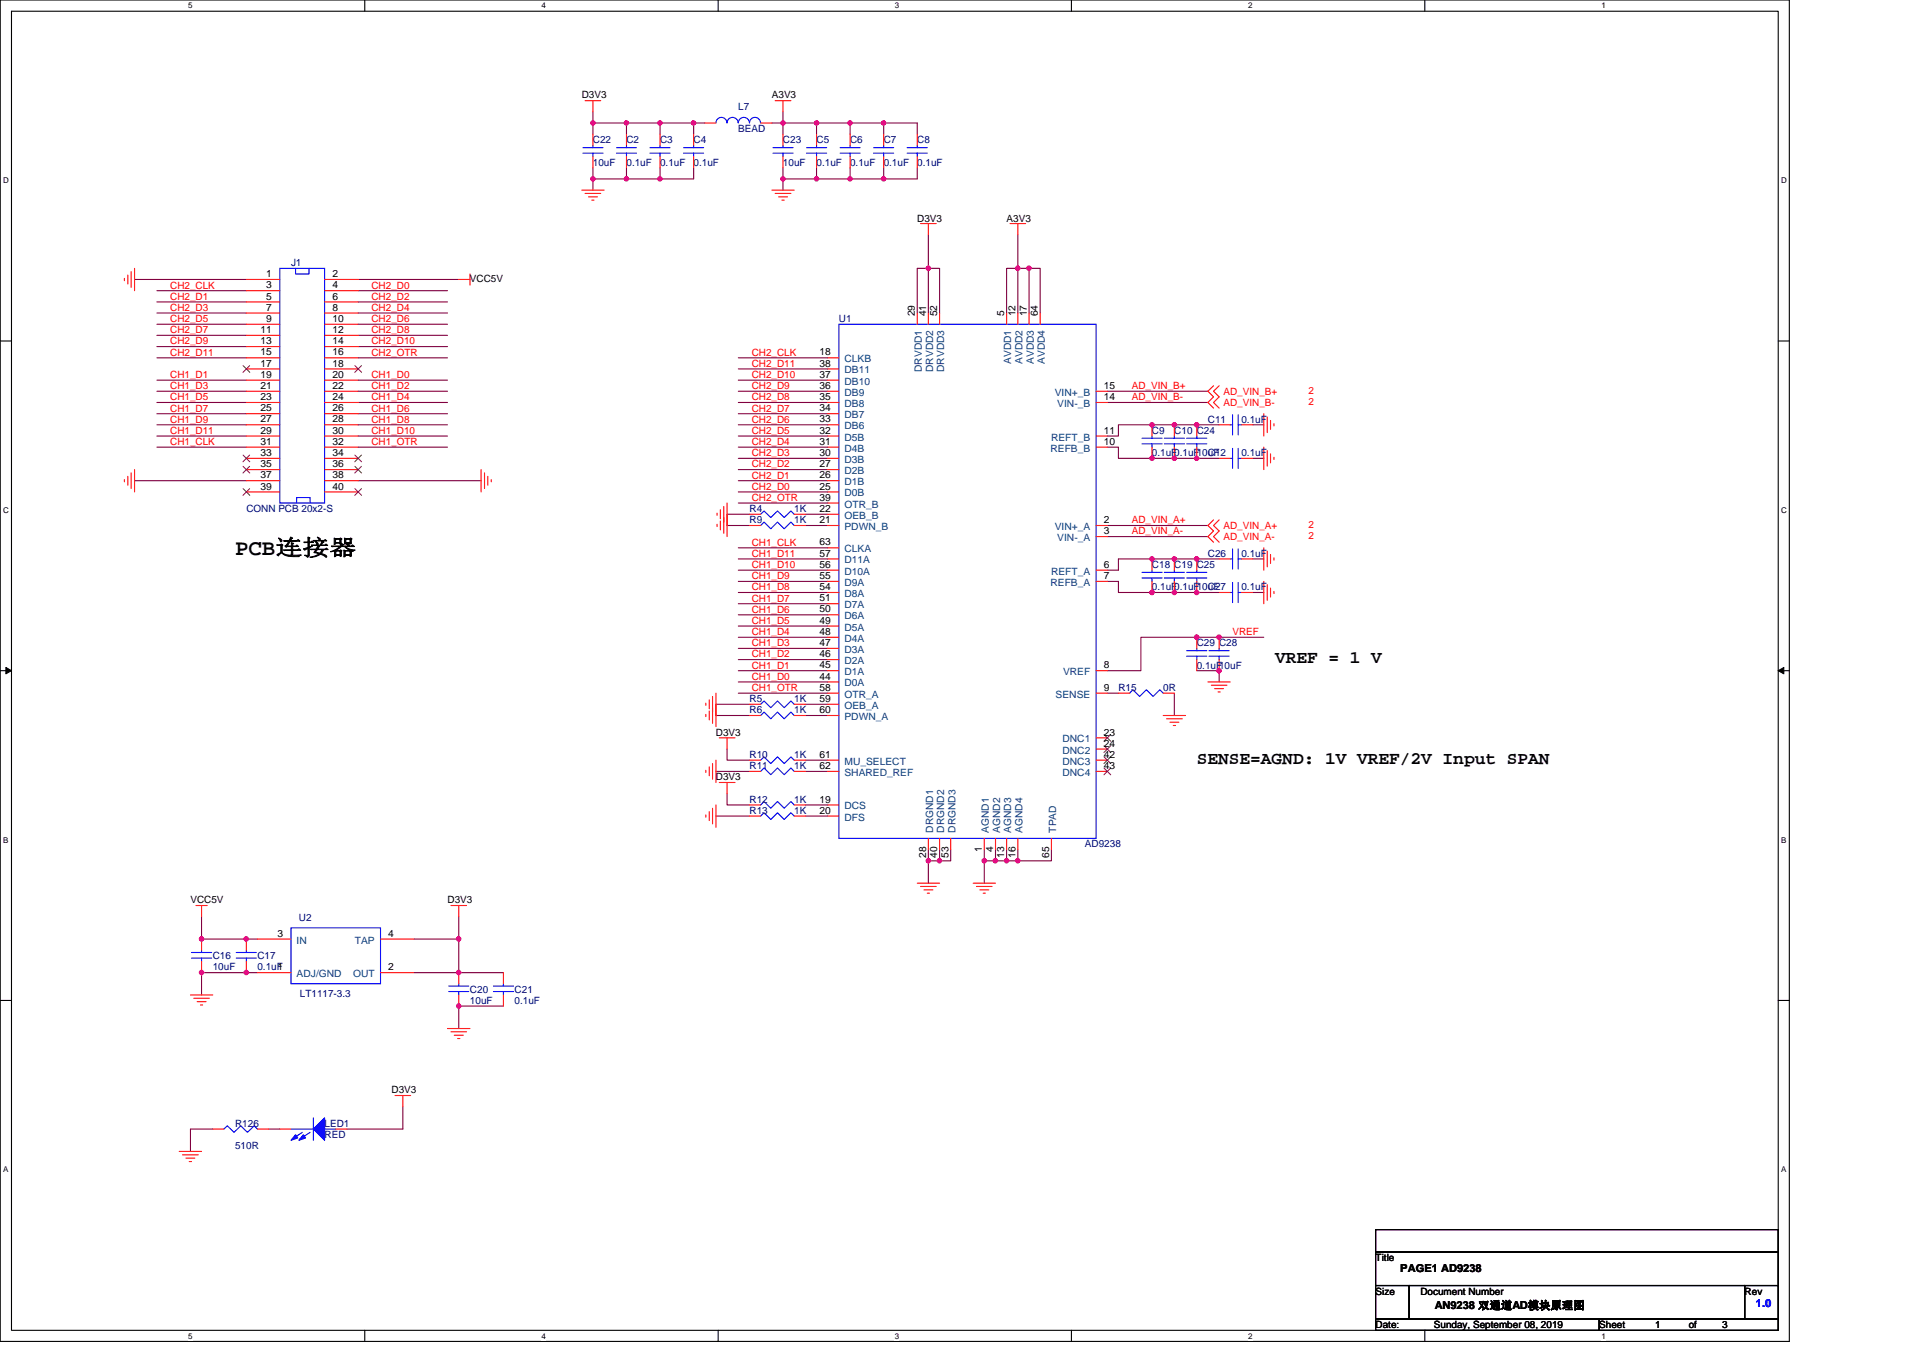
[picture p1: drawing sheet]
<svg xmlns="http://www.w3.org/2000/svg" width="297mm" height="210mm" viewBox="0 0 297 210" stroke-linecap="round" stroke-linejoin="round" font-family="sans-serif">
<path d="M0 0h276.4v207.3h-276.4zM1.8 1.7h272.9v203.8h-272.9z" fill="none" stroke="#000" stroke-width=".17"/>
<g fill="#fff">
<path d="M29.1 .2h.6v1.4h-.6z"/>
<path d="M29.1 205.7h.6v1.4h-.6z"/>
</g>
<path d="M56.3 0v1.7M56.3 205.5v1.8" fill="none" stroke="#000" stroke-width=".17"/>
<g fill="#fff">
<path d="M83.6 .2h.7v1.4h-.7z"/>
<path d="M83.6 205.7h.7v1.4h-.7z"/>
</g>
<path d="M110.9 0v1.7M110.9 205.5v1.8" fill="none" stroke="#000" stroke-width=".17"/>
<g fill="#fff">
<path d="M138.2 .2h.7v1.4h-.7z"/>
<path d="M138.2 205.7h.7v1.4h-.7z"/>
</g>
<path d="M165.5 0v1.7M165.5 205.5v1.8" fill="none" stroke="#000" stroke-width=".17"/>
<g fill="#fff">
<path d="M192.8 .2h.6v1.4h-.6z"/>
<path d="M192.8 205.7h.6v1.4h-.6z"/>
</g>
<path d="M220.1 0v1.7M220.1 205.5v1.8" fill="none" stroke="#000" stroke-width=".17"/>
<g fill="#fff">
<path d="M247.4 .2h.6v1.4h-.6z"/>
<path d="M247.4 205.7h.6v1.4h-.6z"/>
<path d="M.5 27.2h.8v1.4h-.8z"/>
<path d="M275.1 27.2h.9v1.4h-.9z"/>
<path d="M.5 78.1h.8v1.4h-.8z"/>
<path d="M275.1 78.1h.9v1.4h-.9z"/>
</g>
<path d="M0 52.7h1.8M274.7 52.7h1.7" fill="none" stroke="#000" stroke-width=".17"/>
<g fill="#fff">
<path d="M.5 129.1h.8v1.4h-.8z"/>
<path d="M275.1 129.1h.8v1.4h-.8z"/>
</g>
<path d="M0 103.6h1.8M274.7 103.6h1.7" fill="none" stroke="#000" stroke-width=".17"/>
<path d="M.9 103.1l.9 .5-.9 .5zM274.7 103.6l.8-.5v1z" fill="#000" stroke="#000" stroke-width=".15"/>
<g fill="#fff">
<path d="M.5 180h.8v1.4h-.8z"/>
<path d="M275.1 180h.8v1.4h-.8z"/>
</g>
<path d="M0 154.6h1.8M274.7 154.6h1.7M212.5 190h62.2v3.5h-62.2zM212.5 193.5h62.2v5.1h-62.2zM212.5 198.6h5.2v5.2h-5.2zM217.7 198.6h51.8v5.2h-51.8zM269.5 198.6h5.2v5.2h-5.2zM212.5 203.8h34.5v1.7h-34.5zM247 203.8h27.7v1.7h-27.7z" fill="none" stroke="#000" stroke-width=".17"/>
<g fill="none" stroke="#800040" stroke-width=".17">
<path d="M91.6 19v1.7M91.6 17.3v1.7M91.6 19h5.2M96.8 19h5.2M96.8 19v1.7M102 19h5.1M102 19v1.7M107.1 19v1.7M107.1 19h1.8M119.2 19h1.7M120.9 17.3v1.7M120.9 19h5.2"/>
<path d="M120.9 19v1.7M126.1 19v1.7M126.1 19h5.2v1.7M131.3 19h5.2M136.5 19h5.2v1.7M136.5 19v1.7M91.6 27.6v1.8M91.6 25.9v1.7M91.6 27.6h5.2M96.8 27.6h5.2M96.8 25.9v1.7M102 25.9v1.7"/>
<path d="M107.1 25.9v1.7h-5.1M120.9 25.9v1.7M120.9 27.6h5.2M120.9 27.6v1.8M126.1 25.9v1.7M126.1 27.6h5.2M131.3 27.6h5.2M131.3 25.9v1.7M136.5 25.9v1.7M141.7 25.9v1.7h-5.2M143.4 36.3v5.2h1.7v6.9M157.2 36.3v5.2"/>
<path d="M20.8 43.2h17.3M24.2 58.7h13.9M24.2 44.9h13.9M24.2 48.4h13.9M24.2 46.7h13.9M24.2 50.1h13.9M24.2 51.8h13.9M24.2 53.6h13.9M24.2 55.3h13.9M55.3 43.2h15.6M55.3 58.7h13.8M55.3 44.9h13.8"/>
<path d="M55.3 48.4h13.8M55.3 46.7h13.8M55.3 50.1h13.8M55.3 51.8h13.8M55.3 53.6h13.8M55.3 55.3h13.8M114 57h13.9M114 58.7h13.9M114 55.3h13.9M141.7 48.4v-6.9h1.7v6.9M157.2 41.5v6.9M157.2 41.5h-1.7v6.9"/>
<path d="M157.2 41.5h1.8v6.9M159 41.5h1.7v6.9M20.8 74.3h17.3M24.2 60.5h13.9M24.2 62.2h13.9M24.2 63.9h13.9M24.2 65.6h13.9M24.2 67.4h13.9M24.2 69.1h13.9M55.3 74.3h19M55.3 62.2h13.8M55.3 63.9h13.8"/>
<path d="M55.3 60.5h13.8M55.3 65.6h13.8M55.3 67.4h13.8M55.3 69.1h13.8M112.3 79.5h3.5M114 60.5h13.9M114 62.2h13.9M114 63.9h13.9M114 65.6h13.9M114 67.4h13.9M114 69.1h13.9M114 70.8h13.9"/>
<path d="M114 72.6h13.9M114 74.3h13.9M114 76h13.9M114 77.7h13.9M124.4 79.5h3.5M171 69.1h1.8v1.7h15.5M171 60.5h15.6M171 62.2h15.6M188.3 65.6h-15.5v1.8h-1.8M193.5 65.6h1.7M193.5 70.8h1.7M112.3 81.2h3.5"/>
<path d="M114 86.4h13.9M114 88.1h13.9M114 89.8h13.9M114 91.5h13.9M114 93.3h13.9M114 95h13.9M114 96.7h13.9M114 98.5h13.9M114 84.6h13.9M124.4 81.2h3.5M171 81.2h15.6M171 82.9h15.6"/>
<path d="M171 89.8h1.8v1.7h15.5M188.3 86.4h-15.5v1.7h-1.8M193.5 86.4h1.7M193.5 91.5h1.7M195.2 98.5h-19v5.1h-5.2M110.6 108.8h5.2M110.6 110.6h5.2M110.6 119.2h5.2M112.3 115.7v1.8h3.5M114 100.2h13.9M114 101.9h13.9M114 103.6h13.9"/>
<path d="M114 105.4h13.9M114 107.1h13.9M124.4 108.8h3.5M124.4 110.6h3.5M124.4 117.5h3.5M124.4 119.2h3.5M171 107.1h1.8M181.4 107.1v3.5M184.9 103.6h3.4v1.8M110.6 126.1h5.2M112.3 122.6v1.8h3.5M124.4 124.4h3.5"/>
<path d="M124.4 126.1h3.5M143.4 131.3v1.7M145.1 131.3v1.7M145.1 133h-1.7v3.5M146.9 131.3v1.7h-1.8M152 131.3v1.7M152 133v3.5M153.8 131.3v1.7h-1.8M155.5 131.3v1.7h-1.7M157.2 131.3v1.7h-1.7M162.4 131.3v1.7h-5.2M31.1 141.6v3.5h8.7"/>
<path d="M39.8 150.3h-8.7v3.4M64 150.3h6.9M64 145.1h6.9M70.9 150.3h6.9M70.9 145.1v5.2M70.9 141.6v3.5M77.8 155.4h-6.9v3.5M32.9 174.5h-3.5v3.4M41.5 174.5h1.7M62.2 171v3.5h-8.6"/>
</g>
<g fill="#f0f" stroke="#f0f" stroke-width=".17">
<circle cx="143.4" cy="41.4" r=".34"/>
<circle cx="120.9" cy="19" r=".33"/>
<circle cx="101.9" cy="27.6" r=".33"/>
<circle cx="107.1" cy="19" r=".33"/>
<circle cx="101.9" cy="19" r=".33"/>
<circle cx="96.8" cy="19" r=".33"/>
<circle cx="91.6" cy="27.6" r=".33"/>
<circle cx="96.8" cy="27.6" r=".33"/>
<circle cx="126.1" cy="27.6" r=".33"/>
<circle cx="131.3" cy="19" r=".33"/>
<circle cx="157.2" cy="41.4" r=".34"/>
<circle cx="158.9" cy="41.4" r=".34"/>
<circle cx="70.8" cy="150.3" r=".34"/>
<circle cx="70.8" cy="155.4" r=".34"/>
<circle cx="70.8" cy="145.1" r=".34"/>
<circle cx="38" cy="150.3" r=".34"/>
<circle cx="38" cy="145.1" r=".34"/>
<circle cx="31.1" cy="145.1" r=".34"/>
<circle cx="31.1" cy="150.3" r=".34"/>
<circle cx="136.5" cy="19" r=".33"/>
<circle cx="145.1" cy="133" r=".34"/>
<circle cx="143.4" cy="133" r=".34"/>
<circle cx="153.8" cy="133" r=".34"/>
<circle cx="152" cy="133" r=".34"/>
<circle cx="155.5" cy="133" r=".34"/>
<circle cx="157.2" cy="133" r=".34"/>
<circle cx="91.6" cy="19" r=".33"/>
<circle cx="126.1" cy="19" r=".33"/>
<circle cx="136.5" cy="27.6" r=".33"/>
<circle cx="131.3" cy="27.6" r=".33"/>
<circle cx="120.9" cy="27.6" r=".33"/>
<circle cx="177.9" cy="65.6" r=".34"/>
<circle cx="181.4" cy="65.6" r=".34"/>
<circle cx="177.9" cy="70.8" r=".33"/>
<circle cx="181.4" cy="70.8" r=".33"/>
<circle cx="184.8" cy="70.8" r=".33"/>
<circle cx="184.8" cy="65.6" r=".34"/>
<circle cx="184.8" cy="86.4" r=".34"/>
<circle cx="184.8" cy="91.5" r=".34"/>
<circle cx="177.9" cy="91.5" r=".34"/>
<circle cx="181.4" cy="91.5" r=".34"/>
<circle cx="177.9" cy="86.4" r=".34"/>
<circle cx="181.4" cy="86.4" r=".34"/>
<circle cx="184.8" cy="98.4" r=".34"/>
<circle cx="188.3" cy="98.4" r=".34"/>
<circle cx="188.3" cy="103.6" r=".34"/>
</g>
<g fill="none" stroke="#f00" stroke-width=".17">
<path d="M90.4 15.6h2.4M91.6 15.6v1.7M108.9 19h1.7M117.5 19h1.7M119.7 15.6h2.5M120.9 15.6v1.7M89.9 29.4h3.4M90.4 29.9h2.4M90.9 30.4h1.4M91.4 30.9h.4M91.6 20.7v1.8M91.6 24.2v1.7"/>
<path d="M96.8 20.7v1.8M96.8 24.2v1.7M102 20.7v1.8M102 24.2v1.7M107.1 20.7v1.8M107.1 24.2v1.7M119.2 29.4h3.5M119.7 29.9h2.5M120.3 30.4h1.3M120.8 30.9h.3M120.9 20.7v1.8M120.9 24.2v1.7"/>
<path d="M126.1 20.7v1.8M126.1 24.2v1.7M131.3 20.7v1.8M131.3 24.2v1.7M136.5 20.7v1.8M136.5 24.2v1.7M141.7 20.7v1.8M141.7 24.2v1.7M142.2 34.5h2.4M143.4 34.5v1.8M156 34.5h2.4M157.2 34.5v1.8"/>
<path d="M19.2 43v.4M19.7 42.5v1.4M20.3 42v2.4M20.8 41.5v3.4M38.1 43.2h5.1M38.1 44.9h5.1M38.1 46.7h5.1M38.1 48.4h5.1M38.1 50.1h5.1M38.1 51.8h5.1M38.1 53.6h5.1M38.1 55.3h5.1"/>
<path d="M38.1 57h5.1M38.1 58.7h5.1M50.1 43.2h5.2M50.1 44.9h5.2M50.1 46.7h5.2M50.1 48.4h5.2M50.1 50.1h5.2M50.1 51.8h5.2M50.1 53.6h5.2M50.1 55.3h5.2M50.1 57h5.2M50.1 58.7h5.2"/>
<path d="M70.9 43.2h1.7M72.6 42.3v1.7M127.9 58.7h1.7M127.9 57h1.7M127.9 55.3h1.7M141.7 48.4v1.7M143.4 48.4v1.7M145.1 48.4v1.7M155.5 48.4v1.7M157.2 48.4v1.7M159 48.4v1.7M160.7 48.4v1.7"/>
<path d="M187.4 59.6l-.8 .9 .8 .8-.8 .9 .8 .9M188.3 59.6l-.9 .9 .9 .8-.9 .9 .9 .9M19.2 74.1v.3M19.7 73.6v1.4M20.3 73.1v2.4M20.8 72.6v3.4M38.1 60.5h5.1M38.1 62.2h5.1M38.1 63.9h5.1M38.1 65.6h5.1M38.1 67.4h5.1M38.1 69.1h5.1"/>
<path d="M38.1 70.8h5.1M38.1 72.6h5.1M38.1 74.3h5.1M38.1 76h5.1M50.1 60.5h5.2M50.1 62.2h5.2M50.1 63.9h5.2M50.1 65.6h5.2M50.1 67.4h5.2M50.1 69.1h5.2M50.1 70.8h5.2M50.1 72.6h5.2"/>
<path d="M50.1 74.3h5.2M50.1 76h5.2M74.3 72.6v3.4M74.8 73.1v2.4M75.4 73.6v1.4M75.9 74.1v.3M110.8 79.3v.3M111.3 78.8v1.4M111.8 80v2.4M111.8 78.3v2.4M112.3 79.5v3.4M112.3 77.7v3.5"/>
<path d="M115.8 79.5h1.7M122.7 79.5h1.7M127.9 69.1h1.7M127.9 67.4h1.7M127.9 65.6h1.7M127.9 63.9h1.7M127.9 62.2h1.7M127.9 60.5h1.7M127.9 76h1.7M127.9 74.3h1.7M127.9 72.6h1.7M127.9 70.8h1.7"/>
<path d="M127.9 77.7h1.7M127.9 79.5h1.7M169.3 62.2h1.7M169.3 60.5h1.7M169.3 69.1h1.7M169.3 67.4h1.7M177.9 65.6v1.8M177.9 69.1v1.7M181.4 65.6v1.8M181.4 69.1v1.7M184.9 65.6v1.8M184.9 69.1v1.7"/>
<path d="M188.3 65.6h1.7M188.3 70.8h1.7M191.8 65.6h1.7M191.8 70.8h1.7M195.2 63.9v3.5M195.2 69.1v3.5M195.7 64.4v2.4M195.7 69.6v2.4M196.3 65v1.3M196.3 70.1v1.4M196.8 65.5v.3M196.8 70.7v.3"/>
<path d="M110.8 81v.4M111.3 80.5v1.4M115.8 81.2h1.7M122.7 81.2h1.7M127.9 81.2h1.7M127.9 84.6h1.7M127.9 98.5h1.7M127.9 96.7h1.7M127.9 95h1.7M127.9 93.3h1.7M127.9 91.5h1.7M127.9 89.8h1.7"/>
<path d="M127.9 88.1h1.7M127.9 86.4h1.7M169.3 81.2h1.7M169.3 82.9h1.7M169.3 89.8h1.7M169.3 88.1h1.7M177.9 86.4v1.7M177.9 89.8v1.7M181.4 86.4v1.7M181.4 89.8v1.7M184.9 98.5v1.7M184.9 86.4v1.7"/>
<path d="M184.9 89.8v1.7M187.4 80.3l-.8 .9 .8 .8-.8 .9 .8 .9M188.3 98.5v1.7M188.3 80.3l-.9 .9 .9 .8-.9 .9 .9 .9M188.3 86.4h1.7M188.3 91.5h1.7M191.8 86.4h1.7M191.8 91.5h1.7M195.2 84.6v3.5M195.2 89.8v3.5M195.7 85.2v2.4M195.7 90.3v2.5"/>
<path d="M196.3 85.7v1.4M196.3 90.9v1.3M196.8 86.2v.4M196.8 91.4v.3M109 108.6v.4M109 110.4v.3M109 119v.4M109.6 108.1v1.4M109.6 109.9v1.3M109.6 118.5v1.4M110.1 107.6v2.4M110.1 109.3v2.5"/>
<path d="M110.1 118v2.4M110.6 107.1v3.5M110.6 108.8v3.5M110.6 117.5v3.4M111.1 114h2.4M112.3 114v1.7M115.8 119.2h1.7M115.8 108.8h1.7M115.8 110.6h1.7M115.8 117.5h1.7M122.7 119.2h1.7M122.7 108.8h1.7"/>
<path d="M122.7 110.6h1.7M122.7 117.5h1.7M127.9 105.4h1.7M127.9 103.6h1.7M127.9 101.9h1.7M127.9 100.2h1.7M127.9 107.1h1.7M127.9 108.8h1.7M127.9 110.6h1.7M127.9 119.2h1.7M127.9 117.5h1.7M169.3 103.6h1.7"/>
<path d="M169.3 107.1h1.7M169.3 114h1.7M169.3 115.7h1.7M169.3 117.5h1.7M169.3 119.2h1.7M172.8 107.1h1.7M179.7 107.1h1.7M179.7 110.6h3.4M180.2 111.1h2.4M180.7 111.6h1.4M181.2 112.1h.4M184.9 101.9v1.7"/>
<path d="M186.6 105.4h3.4M187.1 105.9h2.4M187.6 106.4h1.4M188.1 106.9h.4M188.3 101.9v1.7M30.3 139.9h1.7M31.1 139.9v1.7M69.7 139.9h2.4M70.9 139.9v1.7M109 125.9v.4M109.6 125.4v1.4M110.1 124.9v2.4"/>
<path d="M110.6 124.4v3.4M111.1 120.9h2.4M112.3 120.9v1.7M115.8 126.1h1.7M115.8 124.4h1.7M122.7 126.1h1.7M122.7 124.4h1.7M127.9 124.4h1.7M127.9 126.1h1.7M141.7 136.5h3.4M142.2 137h2.4M142.7 137.5h1.4"/>
<path d="M143.2 138h.4M143.4 129.5v1.8M145.1 129.5v1.8M146.9 129.5v1.8M150.3 136.5h3.5M150.8 137h2.4M151.4 137.5h1.3M151.9 138h.3M152 129.5v1.8M153.8 129.5v1.8M155.5 129.5v1.8M157.2 129.5v1.8"/>
<path d="M162.4 129.5v1.8M29.4 153.7h3.5M29.9 154.2h2.4M30.5 154.8h1.3M31 155.3h.3M31.1 145.1v1.7M31.1 148.5v1.8M38.1 145.1v1.7M38.1 148.5v1.8M39.8 145.1h5.2M39.8 150.3h5.2M58.8 150.3h5.2"/>
<path d="M58.8 145.1h5.2M69.1 158.9h3.5M69.7 159.4h2.4M70.2 160h1.4M70.9 150.3v1.7M70.9 153.7v1.7M77.8 150.3v1.7M77.8 153.7v1.7M27.7 177.9h3.4M28.2 178.4h2.4M28.7 178.9h1.4M29.2 179.5h.4"/>
<path d="M32.9 174.5h1.7M39.8 174.5h1.7M43.2 174.5h1.8M51.9 174.5h1.7M61 169.3h2.4M62.2 169.3v1.7M70.7 160.5h.3"/>
</g>
<g fill="none" stroke="#00f" stroke-width=".17">
<path d="M110.6 19a.85 .85 0 0 1 .8-.9 .85 .85 0 0 1 .9 .9 .87 .87 0 0 1 .9-.9 .87 .87 0 0 1 .8 .9 .87 .87 0 0 1 .9-.9 .87 .87 0 0 1 .9 .9 .86 .86 0 0 1 .8-.9 .86 .86 0 0 1 .9 .9M90 23.7h3.2M90 22.8h3.2M91.6 22.5v.3M91.6 23.7v.5M95.2 23.7h3.1M95.2 22.8h3.1M96.8 22.5v.3M96.8 23.7v.5M100.4 23.7h3.1M100.4 22.8h3.1M102 22.5v.3"/>
<path d="M102 23.7v.5M105.6 23.7h3.1M105.6 22.8h3.1M107.1 22.5v.3M107.1 23.7v.5M119.4 23.7h3.1M119.4 22.8h3.1M120.9 22.5v.3M120.9 23.7v.5M124.6 23.7h3.1M124.6 22.8h3.1M126.1 22.5v.3"/>
<path d="M126.1 23.7v.5M129.8 23.7h3.1M129.8 22.8h3.1M131.3 22.5v.3M131.3 23.7v.5M134.9 23.7h3.1M134.9 22.8h3.1M136.5 22.5v.3M136.5 23.7v.5M140.1 23.7h3.1M140.1 22.8h3.1M141.7 22.5v.3"/>
<path d="M141.7 23.7v.5M43.2 41.5h6.9v36.2h-6.9zM45.7 41.5v.8h2v-.8M129.6 50.1h39.7v79.4h-39.7zM45.8 77.7v-.8h2.1v.8M117.5 79.5l.5-.5 1.1 1 1-1 1 1 1.1-1 .5 .5M176.4 68.6h3.1M176.4 67.7h3.1M177.9 67.4v.3M177.9 68.6v.5M179.8 68.6h3.2M179.8 67.7h3.2"/>
<path d="M181.4 67.4v.3M181.4 68.6v.5M183.3 68.6h3.1M183.3 67.7h3.1M184.9 67.4v.3M184.9 68.6v.5M190 65.6h.4M190 70.8h.4M190.4 64.1v3.1M190.4 69.3v3.1M191.3 64.1v3.1M191.3 69.3v3.1"/>
<path d="M191.3 65.6h.5M191.3 70.8h.5M117.5 81.2l.5-.5 1.1 1 1-1 1 1 1.1-1 .5 .5M176.4 89.3h3.1M176.4 88.4h3.1M177.9 88.1v.3M177.9 89.3v.5M179.8 89.3h3.2M179.8 88.4h3.2M181.4 88.1v.3M181.4 89.3v.5M183.3 89.3h3.1"/>
<path d="M183.3 88.4h3.1M184.9 88.1v.3M184.9 89.3v.5M190 86.4h.4M190 91.5h.4M190.4 84.8v3.1M190.4 90v3.1M191.3 84.8v3.1M191.3 90v3.1M191.3 86.4h.5M191.3 91.5h.5M117.5 119.2l.5-.5 1.1 1 1-1 1 1 1.1-1 .5 .5"/>
<path d="M117.5 108.8l.5-.5 1.1 1 1-1 1 1 1.1-1 .5 .5M117.5 110.6l.5-.6 1.1 1.1 1-1.1 1 1.1 1.1-1.1 .5 .6M117.5 117.5l.5-.6 1.1 1.1 1-1.1 1 1.1 1.1-1.1 .5 .6M174.5 107.1l.5-.5 1 1 1.1-1 1 1 1.1-1 .5 .5M183.3 101.4h3.1M183.3 100.5h3.1M184.9 100.2v.3M184.9 101.4v.5M186.7 101.4h3.2M186.7 100.5h3.2M188.3 100.2v.3M188.3 101.4v.5"/>
<path d="M117.5 126.1l.5-.5 1.1 1 1-1 1 1 1.1-1 .5 .5M117.5 124.4l.5-.6 1.1 1.1 1-1.1 1 1.1 1.1-1.1 .5 .6M29.6 148h3.1M29.6 147.2h3.1M31.1 146.8v.4M31.1 148v.5M36.5 148h3.1M36.5 147.2h3.1M38.1 146.8v.4M38.1 148v.5M45 143.4h13.8v8.6h-13.8zM69.3 153.2h3.1"/>
<path d="M69.3 152.4h3.1M70.9 152v.4M70.9 153.2v.5M76.2 153.2h3.1M76.2 152.4h3.1M77.8 152v.4M77.8 153.2v.5M34.6 174.5l.5-.6 1 1.1 1.1-1.1 1 1.1 1.1-1.1 .5 .6M45 174.5h3.4M46.7 175l-1.6 1M47.9 175l-1.6 1M48.4 172.7v3.5"/>
<path d="M50.1 174.5h1.8"/>
</g>
<g fill="#00f" stroke="#00f" stroke-width=".17">
<path d="M50.1 172.7v3.5l-1.7-1.7z" fill-rule="evenodd"/>
<path d="M46.9 175.3l.3 .5-1 .4z" fill-rule="evenodd"/>
<path d="M45.7 175.3l.3 .5-1 .4z" fill-rule="evenodd"/>
</g>
<g fill="none" stroke="#804000" stroke-width=".15">
<path d="M37.5 56.5l1.1 1M38.6 56.5l-1.1 1M54.8 56.5l1.1 1M55.8 56.5l-1 1M37.5 70.3l1.1 1.1M37.5 72.1l1.1 1M37.5 75.5l1.1 1M38.6 70.3l-1.1 1.1M38.6 72.1l-1.1 1M38.6 75.5l-1.1 1M54.8 70.3l1.1 1.1M54.8 72.1l1.1 1"/>
<path d="M54.8 75.5l1.1 1M55.8 70.3l-1 1.1M55.8 72.1l-1 1M55.8 75.5l-1 1M170.5 113.5l1.1 1M170.5 115.2l1.1 1.1M170.5 116.9l1.1 1.1M170.5 118.7l1.1 1M171.6 113.5l-1.1 1M171.6 115.2l-1.1 1.1M171.6 116.9l-1.1 1.1M171.6 118.7l-1.1 1"/>
</g>
<text font-size="3.5" x="36.3" y="85.8">PCB连接器</text>
<g font-size="2.8">
<text x="197" y="102.5">VREF = 1 V</text>
<text x="184.9" y="118">SENSE=AGND: 1V VREF/2V Input SPAN</text>
</g>
<g font-size="1.7">
<text x="216.3" y="196.6">PAGE1 AD9238</text>
<text x="221.7" y="202.3">AN9238 双通道AD模块原理图</text>
</g>
<text font-size="1.7" fill="#00f" x="271.2" y="202">1.0</text>
<g font-size="1.5">
<text x="89.9" y="15.2">D3V3</text>
<text x="119.2" y="15.2">A3V3</text>
<text x="141.7" y="34.2">D3V3</text>
<text x="155.5" y="34.2">A3V3</text>
<text x="41.1" y="42.8">1</text>
<text x="41.1" y="44.6">3</text>
<text x="41.1" y="46.3">5</text>
<text x="51.3" y="42.8">2</text>
<text x="51.3" y="44.6">4</text>
<text x="51.3" y="46.3">6</text>
<text x="72.6" y="43.5">VCC5V</text>
<text x="40.2" y="51.5">11</text>
<text x="40.2" y="53.2">13</text>
<text x="41.1" y="48">7</text>
<text x="41.1" y="49.7">9</text>
<text x="51.3" y="48">8</text>
<text x="51.3" y="49.7">10</text>
<text x="51.3" y="51.5">12</text>
<text x="51.3" y="53.2">14</text>
<text x="141.3" y="48.9" transform="rotate(-90 141.3 48.9)">29</text>
<text x="143" y="48.9" transform="rotate(-90 143 48.9)">41</text>
<text x="144.8" y="48.9" transform="rotate(-90 144.8 48.9)">52</text>
<text x="155.1" y="48.9" transform="rotate(-90 155.1 48.9)">5</text>
<text x="156.9" y="48.9" transform="rotate(-90 156.9 48.9)">12</text>
<text x="158.6" y="48.9" transform="rotate(-90 158.6 48.9)">17</text>
<text x="160.3" y="48.9" transform="rotate(-90 160.3 48.9)">64</text>
<text x="40.2" y="54.9">15</text>
<text x="40.2" y="56.6">17</text>
<text x="40.2" y="58.4">19</text>
<text x="51.3" y="54.9">16</text>
<text x="51.3" y="56.6">18</text>
<text x="51.3" y="58.4">20</text>
<text x="126.6" y="58.4">37</text>
<text x="126.6" y="56.6">38</text>
<text x="126.6" y="54.9">18</text>
<text x="40.2" y="60.1">21</text>
<text x="40.2" y="61.8">23</text>
<text x="40.2" y="63.6">25</text>
<text x="40.2" y="65.3">27</text>
<text x="51.3" y="60.1">22</text>
<text x="51.3" y="61.8">24</text>
<text x="51.3" y="63.6">26</text>
<text x="51.3" y="65.3">28</text>
<text x="126.6" y="65.3">33</text>
<text x="126.6" y="63.6">34</text>
<text x="126.6" y="61.8">35</text>
<text x="126.6" y="60.1">36</text>
<text x="170.5" y="61.8">14</text>
<text x="170.5" y="60.1">15</text>
<text x="40.2" y="67">29</text>
<text x="40.2" y="68.7">31</text>
<text x="40.2" y="70.5">33</text>
<text x="51.3" y="67">30</text>
<text x="51.3" y="68.7">32</text>
<text x="51.3" y="70.5">34</text>
<text x="126.6" y="68.7">31</text>
<text x="126.6" y="67">32</text>
<text x="126.6" y="70.5">30</text>
<text x="170.5" y="68.7">10</text>
<text x="170.5" y="67">11</text>
<text x="40.2" y="72.2">35</text>
<text x="40.2" y="73.9">37</text>
<text x="40.2" y="75.6">39</text>
<text x="51.3" y="72.2">36</text>
<text x="51.3" y="73.9">38</text>
<text x="51.3" y="75.6">40</text>
<text x="126.6" y="75.6">25</text>
<text x="126.6" y="73.9">26</text>
<text x="126.6" y="72.2">27</text>
<text x="126.6" y="77.4">39</text>
<text x="126.6" y="80.8">21</text>
<text x="126.6" y="79.1">22</text>
<text x="170.5" y="82.6">3</text>
<text x="170.5" y="80.8">2</text>
<text x="126.6" y="84.3">63</text>
<text x="126.6" y="89.5">55</text>
<text x="126.6" y="87.7">56</text>
<text x="126.6" y="86">57</text>
<text x="170.5" y="89.5">7</text>
<text x="170.5" y="87.7">6</text>
<text x="126.6" y="94.6">50</text>
<text x="126.6" y="92.9">51</text>
<text x="126.6" y="91.2">54</text>
<text x="126.6" y="101.6">46</text>
<text x="126.6" y="99.8">47</text>
<text x="126.6" y="98.1">48</text>
<text x="126.6" y="96.4">49</text>
<text x="126.6" y="105">44</text>
<text x="126.6" y="103.3">45</text>
<text x="126.6" y="106.7">58</text>
<text x="170.5" y="106.7">9</text>
<text x="170.5" y="103.3">8</text>
<text x="110.6" y="113.7">D3V3</text>
<text x="126.6" y="108.5">59</text>
<text x="126.6" y="110.2">60</text>
<text x="170.5" y="113.6">23</text>
<text x="126.6" y="118.8">62</text>
<text x="126.6" y="117.1">61</text>
<text x="170.5" y="115.4">24</text>
<text x="170.5" y="117.1">42</text>
<text x="170.5" y="118.8">43</text>
<text x="110.6" y="120.6">D3V3</text>
<text x="126.6" y="124">19</text>
<text x="126.6" y="125.7">20</text>
<text x="151.7" y="131.6" transform="rotate(-90 151.7 131.6)">1</text>
<text x="153.4" y="131.6" transform="rotate(-90 153.4 131.6)">4</text>
<text x="143" y="132.5" transform="rotate(-90 143 132.5)">28</text>
<text x="144.8" y="132.5" transform="rotate(-90 144.8 132.5)">40</text>
<text x="146.5" y="132.5" transform="rotate(-90 146.5 132.5)">53</text>
<text x="155.1" y="132.5" transform="rotate(-90 155.1 132.5)">13</text>
<text x="156.9" y="132.5" transform="rotate(-90 156.9 132.5)">16</text>
<text x="162" y="132.5" transform="rotate(-90 162 132.5)">65</text>
<text x="29.4" y="139.6">VCC5V</text>
<text x="69.1" y="139.6">D3V3</text>
<text x="42.9" y="144.7">3</text>
<text x="42.9" y="149.9">1</text>
<text x="60" y="149.9">2</text>
<text x="60" y="144.7">4</text>
<text x="60.5" y="169">D3V3</text>
<text x="212.5" y="194.9">Title</text>
<text x="212.5" y="200">Size</text>
<text x="219.4" y="200">Document Number</text>
<text x="269.5" y="200">Rev</text>
<text x="212.5" y="205.2">Date:</text>
<text x="221.5" y="205.2">Sunday, September 08, 2019</text>
<text x="247" y="205.2">Sheet</text>
<text x="255.7" y="205.2">1</text>
<text x="260.9" y="205.2">of</text>
<text x="266" y="205.2">3</text>
</g>
<g font-size="1.5" fill="#000080">
<text x="114" y="17">L7</text>
<text x="91.6" y="22.1">C22</text>
<text x="96.8" y="22.1">C2</text>
<text x="102" y="22.1">C3</text>
<text x="107.1" y="22.1">C4</text>
<text x="114" y="20.4">BEAD</text>
<text x="120.9" y="22.1">C23</text>
<text x="126.1" y="22.1">C5</text>
<text x="131.3" y="22.1">C6</text>
<text x="136.5" y="22.1">C7</text>
<text x="141.7" y="22.1">C8</text>
<text x="91.6" y="25.6">10uF</text>
<text x="96.8" y="25.6">0.1uF</text>
<text x="102" y="25.6">0.1uF</text>
<text x="107.1" y="25.6">0.1uF</text>
<text x="120.9" y="25.6">10uF</text>
<text x="126.1" y="25.6">0.1uF</text>
<text x="131.3" y="25.6">0.1uF</text>
<text x="136.5" y="25.6">0.1uF</text>
<text x="141.7" y="25.6">0.1uF</text>
<text x="45" y="41.1">J1</text>
<text x="129.6" y="49.8">U1</text>
<text x="186.6" y="65.3">C11</text>
<text x="191.8" y="65.3">0.1uF</text>
<text x="177.9" y="67">C9</text>
<text x="177.9" y="70.5">0.1uF0.1uF10uF</text>
<text x="181.4" y="67">C10 C24</text>
<text x="186.6" y="70.5">C12</text>
<text x="191.8" y="70.5">0.1uF</text>
<text x="38.1" y="79.1">CONN PCB 20x2-S</text>
<text x="115.8" y="80.9">R9</text>
<text x="115.8" y="79.1">R4</text>
<text x="122.7" y="80.9">1K</text>
<text x="122.7" y="79.1">1K</text>
<text x="177.9" y="87.8">C18 C19 C25</text>
<text x="186.6" y="86">C26</text>
<text x="191.8" y="86">0.1uF</text>
<text x="177.9" y="91.2">0.1uF0.1uF10uF</text>
<text x="186.6" y="91.2">C27</text>
<text x="191.8" y="91.2">0.1uF</text>
<text x="184.9" y="99.9">C29 C28</text>
<text x="172.8" y="106.8">R15</text>
<text x="179.7" y="106.8">0R</text>
<text x="184.9" y="103.3">0.1uF10uF</text>
<text x="115.8" y="108.5">R5</text>
<text x="115.8" y="110.2">R6</text>
<text x="122.7" y="108.5">1K</text>
<text x="122.7" y="110.2">1K</text>
<text x="115.8" y="118.9">R11</text>
<text x="115.8" y="117.1">R10</text>
<text x="122.7" y="118.9">1K</text>
<text x="122.7" y="117.1">1K</text>
<text x="115.8" y="125.8">R13</text>
<text x="115.8" y="124">R12</text>
<text x="122.7" y="125.8">1K</text>
<text x="122.7" y="124">1K</text>
<text x="167.6" y="130.9">AD9238</text>
<text x="46.2" y="142.3">U2</text>
<text x="32.9" y="148.2">C16</text>
<text x="32.9" y="149.9">10uF</text>
<text x="39.8" y="148.2">C17</text>
<text x="39.8" y="149.9">0.1uF</text>
<text x="46.3" y="154.1">LT1117-3.3</text>
<text x="72.6" y="153.4">C20</text>
<text x="72.6" y="155.1">10uF</text>
<text x="79.5" y="153.4">C21</text>
<text x="79.5" y="155.1">0.1uF</text>
<text x="36.3" y="174.1">R126</text>
<text x="36.3" y="177.6">510R</text>
<text x="50.1" y="174.1">LED1</text>
<text x="50.1" y="175.9">RED</text>
</g>
<g font-size="1.5" fill="#f00">
<text x="26.3" y="44.6">CH2_CLK</text>
<text x="26.3" y="46.3">CH2_D1</text>
<text x="57.4" y="44.6">CH2_D0</text>
<text x="57.4" y="46.3">CH2_D2</text>
<text x="26.3" y="48">CH2_D3</text>
<text x="26.3" y="49.8">CH2_D5</text>
<text x="26.3" y="51.5">CH2_D7</text>
<text x="26.3" y="53.2">CH2_D9</text>
<text x="57.4" y="48">CH2_D4</text>
<text x="57.4" y="49.8">CH2_D6</text>
<text x="57.4" y="51.5">CH2_D8</text>
<text x="57.4" y="53.2">CH2_D10</text>
<text x="26.3" y="58.4">CH1_D1</text>
<text x="26.3" y="54.9">CH2_D11</text>
<text x="57.4" y="58.4">CH1_D0</text>
<text x="57.4" y="54.9">CH2_OTR</text>
<text x="116.1" y="56.7">CH2_D11</text>
<text x="116.1" y="58.4">CH2_D10</text>
<text x="116.1" y="54.9">CH2_CLK</text>
<text x="26.3" y="60.1">CH1_D3</text>
<text x="26.3" y="61.8">CH1_D5</text>
<text x="26.3" y="63.6">CH1_D7</text>
<text x="26.3" y="65.3">CH1_D9</text>
<text x="57.4" y="61.8">CH1_D4</text>
<text x="57.4" y="63.6">CH1_D6</text>
<text x="57.4" y="60.1">CH1_D2</text>
<text x="57.4" y="65.3">CH1_D8</text>
<text x="116.1" y="60.1">CH2_D9</text>
<text x="116.1" y="61.8">CH2_D8</text>
<text x="116.1" y="63.6">CH2_D7</text>
<text x="116.1" y="65.3">CH2_D6</text>
<text x="174.8" y="60.1">AD_VIN_B+</text>
<text x="174.8" y="61.8">AD_VIN_B-</text>
<text x="189" y="61">AD_VIN_B+</text>
<text x="189" y="62.7">AD_VIN_B-</text>
<text x="202.1" y="60.8">2</text>
<text x="202.1" y="62.5">2</text>
<text x="26.3" y="67">CH1_D11</text>
<text x="26.3" y="68.7">CH1_CLK</text>
<text x="57.4" y="67">CH1_D10</text>
<text x="57.4" y="68.7">CH1_OTR</text>
<text x="116.1" y="67">CH2_D5</text>
<text x="116.1" y="68.7">CH2_D4</text>
<text x="116.1" y="70.5">CH2_D3</text>
<text x="116.1" y="72.2">CH2_D2</text>
<text x="116.1" y="73.9">CH2_D1</text>
<text x="116.1" y="75.7">CH2_D0</text>
<text x="116.1" y="77.4">CH2_OTR</text>
<text x="174.8" y="80.9">AD_VIN_A+</text>
<text x="174.8" y="82.6">AD_VIN_A-</text>
<text x="189" y="81.7">AD_VIN_A+</text>
<text x="189" y="83.4">AD_VIN_A-</text>
<text x="202.1" y="81.6">2</text>
<text x="202.1" y="83.3">2</text>
<text x="116.1" y="86">CH1_D11</text>
<text x="116.1" y="87.8">CH1_D10</text>
<text x="116.1" y="89.5">CH1_D9</text>
<text x="116.1" y="84.3">CH1_CLK</text>
<text x="116.1" y="91.2">CH1_D8</text>
<text x="116.1" y="92.9">CH1_D7</text>
<text x="116.1" y="94.7">CH1_D6</text>
<text x="116.1" y="96.4">CH1_D5</text>
<text x="116.1" y="98.1">CH1_D4</text>
<text x="116.1" y="99.8">CH1_D3</text>
<text x="116.1" y="101.6">CH1_D2</text>
<text x="190.4" y="98.1">VREF</text>
<text x="116.1" y="103.3">CH1_D1</text>
<text x="116.1" y="105">CH1_D0</text>
<text x="116.1" y="106.8">CH1_OTR</text>
</g>
<g font-size="1.5" fill="#004080">
<text x="130.4" y="59.4">DB10</text>
<text x="130.4" y="57.7">DB11</text>
<text x="130.4" y="56">CLKB</text>
<text x="142.4" y="57.5" transform="rotate(-90 142.4 57.5)">DRVDD1</text>
<text x="144.1" y="57.5" transform="rotate(-90 144.1 57.5)">DRVDD2</text>
<text x="145.9" y="57.5" transform="rotate(-90 145.9 57.5)">DRVDD3</text>
<text x="156.2" y="56.3" transform="rotate(-90 156.2 56.3)">AVDD1</text>
<text x="157.9" y="56.3" transform="rotate(-90 157.9 56.3)">AVDD2</text>
<text x="159.7" y="56.3" transform="rotate(-90 159.7 56.3)">AVDD3</text>
<text x="161.4" y="56.3" transform="rotate(-90 161.4 56.3)">AVDD4</text>
<text x="130.4" y="64.6">DB7</text>
<text x="130.4" y="62.9">DB8</text>
<text x="130.4" y="61.2">DB9</text>
<text x="162.9" y="61.2">VIN+_B</text>
<text x="163.3" y="62.9">VIN-_B</text>
<text x="130.4" y="69.8">D4B</text>
<text x="130.4" y="68.1">D5B</text>
<text x="130.4" y="66.3">DB6</text>
<text x="130.4" y="71.5">D3B</text>
<text x="162.3" y="69.8">REFB_B</text>
<text x="162.3" y="68.1">REFT_B</text>
<text x="130.4" y="76.7">D0B</text>
<text x="130.4" y="75">D1B</text>
<text x="130.4" y="73.3">D2B</text>
<text x="130.4" y="81.9">PDWN_B</text>
<text x="130.4" y="78.4">OTR_B</text>
<text x="130.4" y="80.2">OEB_B</text>
<text x="162.9" y="81.9">VIN+_A</text>
<text x="163.3" y="83.6">VIN-_A</text>
<text x="130.4" y="85.3">CLKA</text>
<text x="130.4" y="88.8">D10A</text>
<text x="130.4" y="87.1">D11A</text>
<text x="162.3" y="88.8">REFT_A</text>
<text x="130.4" y="95.7">D6A</text>
<text x="130.4" y="94">D7A</text>
<text x="130.4" y="92.2">D8A</text>
<text x="130.4" y="90.5">D9A</text>
<text x="162.3" y="90.5">REFB_A</text>
<text x="130.4" y="100.9">D3A</text>
<text x="130.4" y="99.2">D4A</text>
<text x="130.4" y="97.4">D5A</text>
<text x="130.4" y="106.1">D0A</text>
<text x="130.4" y="104.3">D1A</text>
<text x="130.4" y="102.6">D2A</text>
<text x="130.4" y="107.8">OTR_A</text>
<text x="163.1" y="107.8">SENSE</text>
<text x="164.2" y="104.3">VREF</text>
<text x="130.4" y="109.5">OEB_A</text>
<text x="130.4" y="111.3">PDWN_A</text>
<text x="130.4" y="119.9">SHARED_REF</text>
<text x="130.4" y="118.2">MU_SELECT</text>
<text x="164.1" y="114.7">DNC1</text>
<text x="164.1" y="116.4">DNC2</text>
<text x="164.1" y="118.2">DNC3</text>
<text x="164.1" y="119.9">DNC4</text>
<text x="130.4" y="125.1">DCS</text>
<text x="130.4" y="126.8">DFS</text>
<text x="144.1" y="128.7" transform="rotate(-90 144.1 128.7)">DRGND1</text>
<text x="145.9" y="128.7" transform="rotate(-90 145.9 128.7)">DRGND2</text>
<text x="147.6" y="128.7" transform="rotate(-90 147.6 128.7)">DRGND3</text>
<text x="152.8" y="128.7" transform="rotate(-90 152.8 128.7)">AGND1</text>
<text x="154.5" y="128.7" transform="rotate(-90 154.5 128.7)">AGND2</text>
<text x="156.2" y="128.7" transform="rotate(-90 156.2 128.7)">AGND3</text>
<text x="157.9" y="128.7" transform="rotate(-90 157.9 128.7)">AGND4</text>
<text x="163.1" y="128.7" transform="rotate(-90 163.1 128.7)">TPAD</text>
<text x="45.8" y="145.8">IN</text>
<text x="54.8" y="145.8">TAP</text>
<text x="45.8" y="151">ADJ/GND</text>
<text x="54.6" y="151">OUT</text>
</g>
<g font-size="1.2">
<text x="29.1" y="1.3">5</text>
<text x="83.6" y="1.3">4</text>
<text x="138.2" y="1.3">3</text>
<text x="192.8" y="1.3">2</text>
<text x="247.4" y="1.3">1</text>
<text x=".5" y="28.3">D</text>
<text x="275.1" y="28.3">D</text>
<text x=".5" y="79.2">C</text>
<text x="275.1" y="79.2">C</text>
<text x=".5" y="130.2">B</text>
<text x="275.1" y="130.2">B</text>
<text x=".5" y="181.1">A</text>
<text x="275.1" y="181.1">A</text>
<text x="29.1" y="206.8">5</text>
<text x="83.6" y="206.8">4</text>
<text x="138.2" y="206.8">3</text>
<text x="192.8" y="206.8">2</text>
<text x="247.4" y="206.8">1</text>
</g>
</svg>
